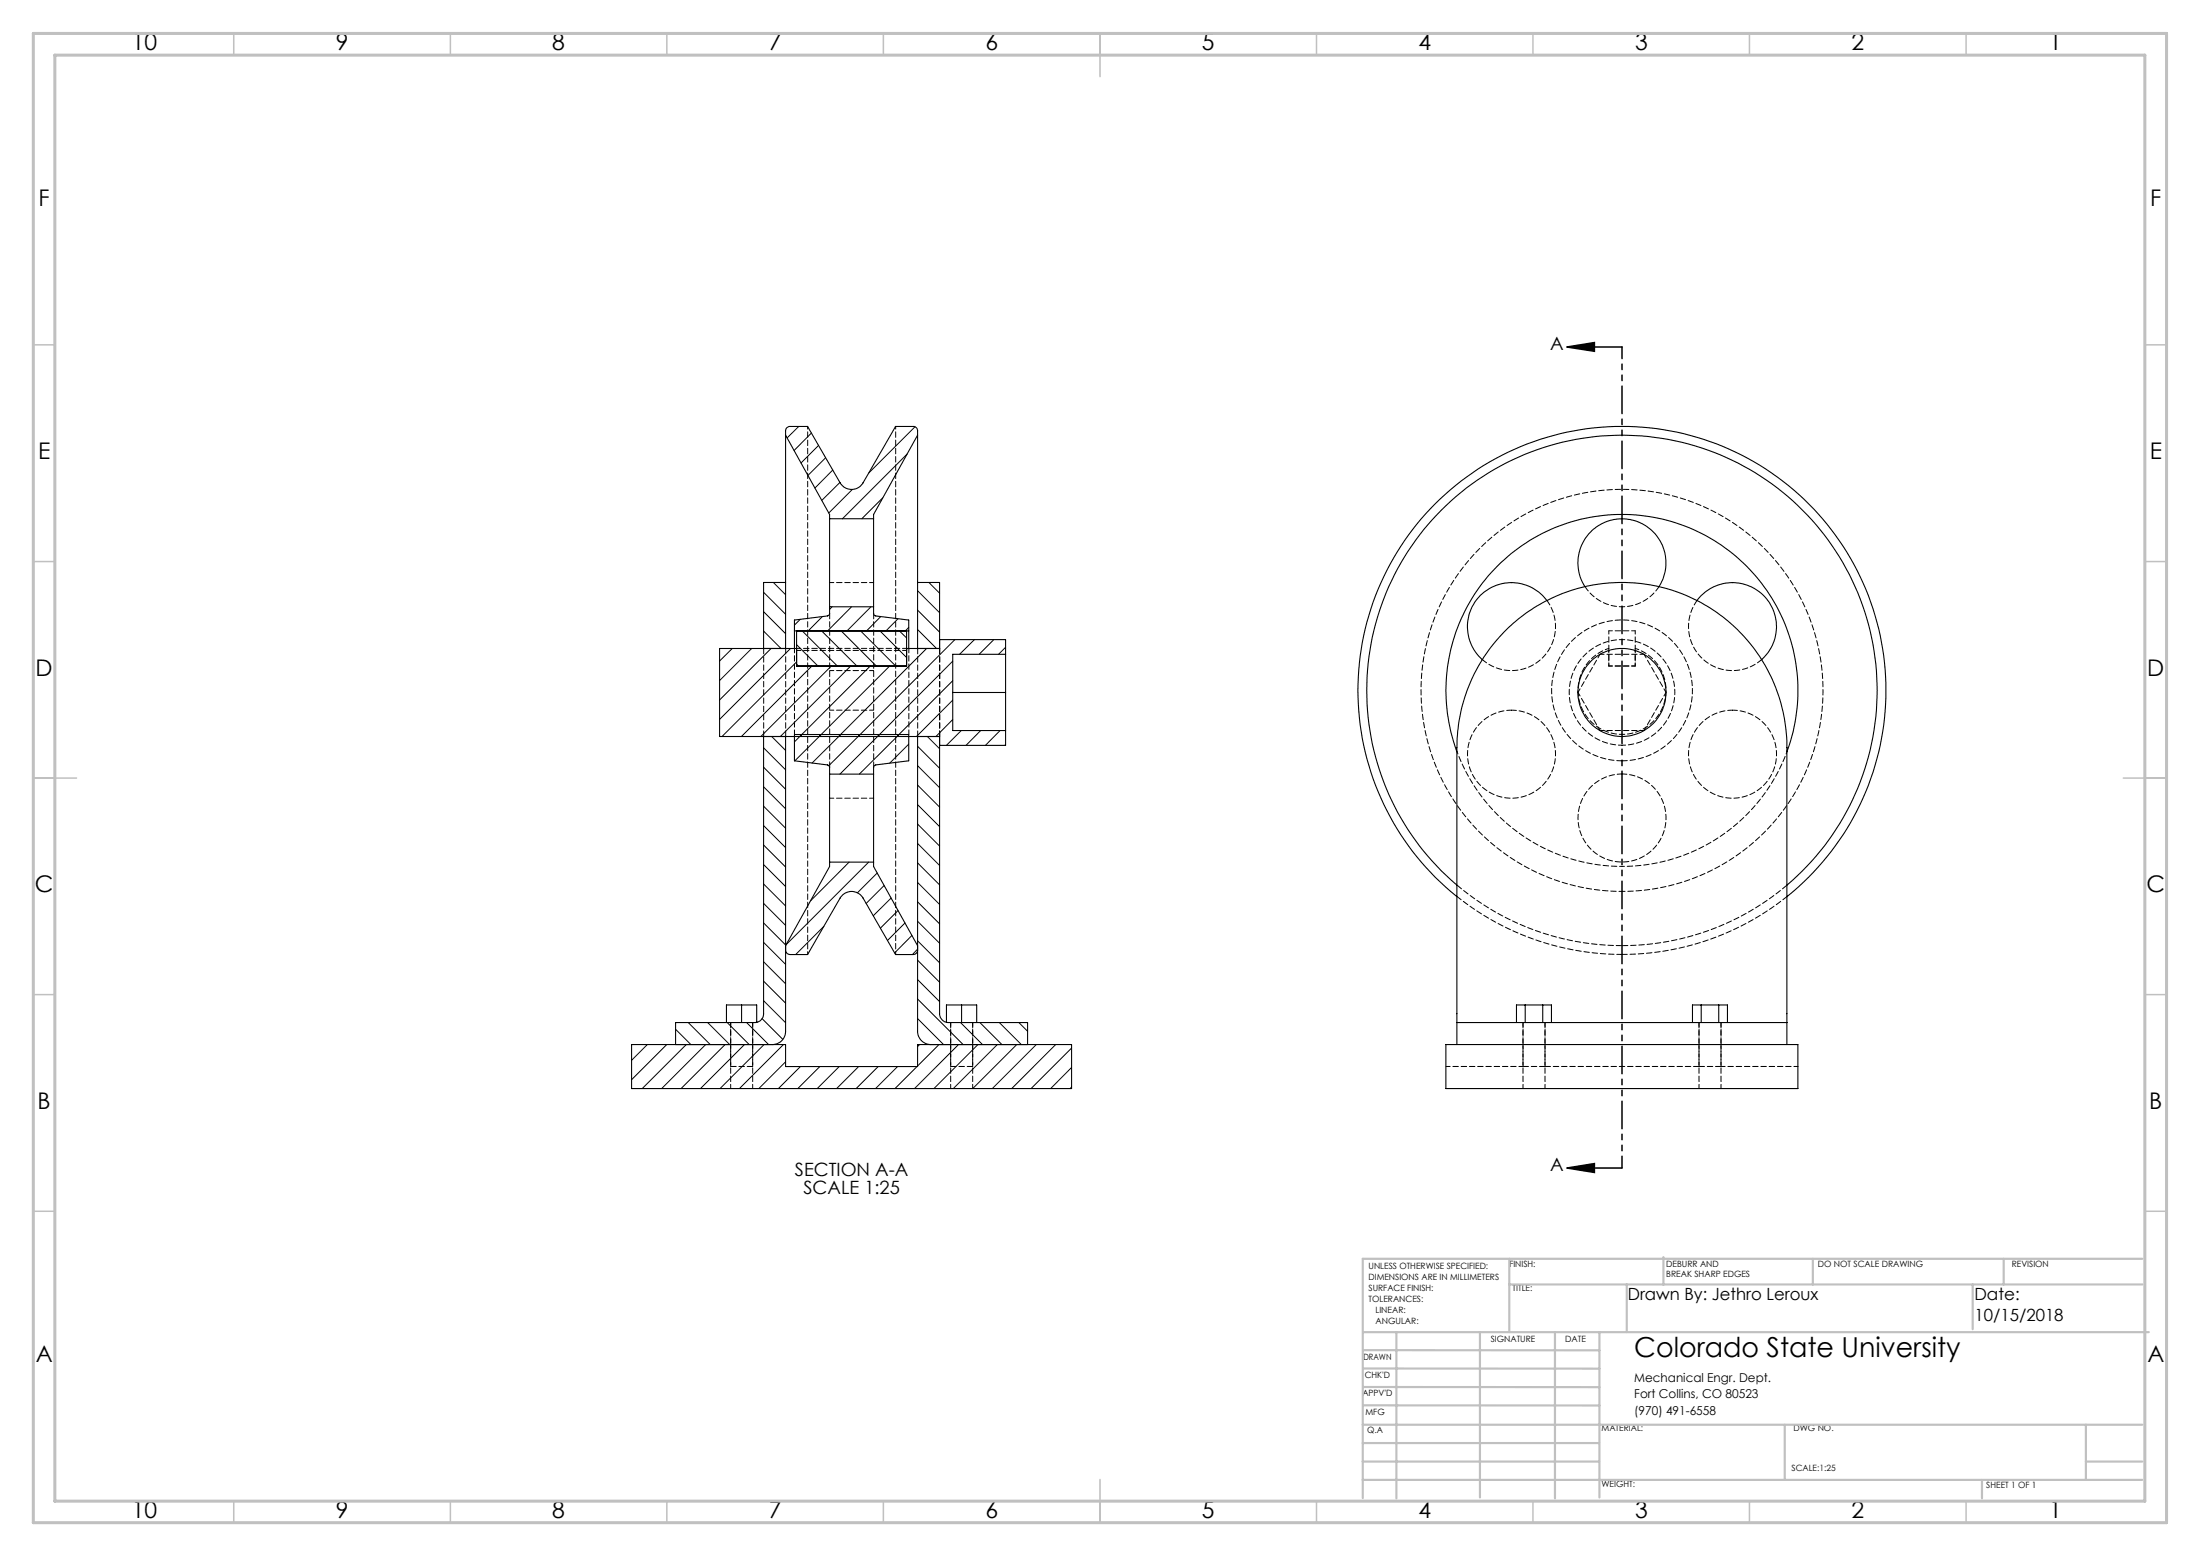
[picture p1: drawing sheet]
<svg xmlns="http://www.w3.org/2000/svg" width="508mm" height="359mm" viewBox="0 0 508 359" stroke-linecap="round" stroke-linejoin="round" font-family="sans-serif">
<path d="M361.8 80.1l6.4-1v2zM361.8 80.1h12.7M361.8 269.7l6.4-1.1v2.1zM361.8 269.7h12.7" fill="none" stroke="#000" stroke-width=".35"/>
<path d="M374.5 80.1v189.5" fill="none" stroke="#000" stroke-width=".35" stroke-dasharray="6.3 1.3 1.3 1.3 1.3 1.3" stroke-dashoffset="3.6"/>
<g fill="none" stroke="#c0c0c0" stroke-width=".35">
<path d="M54 7.7v5M104 7.7v5M154 7.7v5M204 7.7v5M254 7.7v10M304 7.7v5M354 7.7v5M404 7.7v5M454 7.7v5M7.7 79.6h5M495.3 79.6h5M7.7 129.6h5"/>
<path d="M495.3 129.6h5M7.7 179.6h10M490.3 179.6h10M7.7 229.6h5M495.3 229.6h5M7.7 279.6h5M495.3 279.6h5M54 346.6v4.9M104 346.6v4.9M154 346.6v4.9M204 346.6v4.9M254 341.6v9.9"/>
<path d="M304 346.6v4.9M354 346.6v4.9M404 346.6v4.9M454 346.6v4.9"/>
</g>
<g fill="none" stroke="#c0c0c0" stroke-width=".5">
<path d="M348.5 290.6v16.9M348.5 296.5h146.2M375.6 296.5v11M384.1 290.2v6.4M418.6 290.6v5.9M455.5 296.5v10.4M462.7 290.6v5.9M494.7 290.6h-180v55.3M314.7 307.5h181.5M314.7 315.9l54.6 .1M314.7 311.7h54.6M322.4 307.7v38.2"/>
<path d="M341.7 307.5v38.2M359.1 307.7v38.2M369.3 307.5v38.2M314.6 337.4h54.7M314.6 333.2h54.7M314.6 328.9h180.1M314.7 324.4l54.6 .1M314.7 320.2h54.6M412.1 328.9v12.8M481.6 337.4h13.1M481.6 328.9v12.8M314.6 341.7h180.1"/>
<path d="M457.7 341.7v4.2"/>
</g>
<path d="M7.7 7.7h492.6v343.8h-492.6zM12.7 12.7h482.6v333.9h-482.6z" fill="none" stroke="#c0c0c0" stroke-width=".7"/>
<path d="M361.8 80.1l6.4-1v2zM361.8 269.7l6.4-1.1v2.1z" fill="#000"/>
<g fill="none" stroke="#000" stroke-width=".25">
<path d="M181.4 100.5l.1-1.5 .7-.5h4.3l7.5 13a3.1 3.1 0 0 0 5.3 0l7.5-13h4.3l.7 .5 .1 1.5M181.4 100.5v34M181.4 100.5l10.2 18.3v1M191.6 119.8v20.3M191.6 119.8h10.1M201.7 119.8v20.3M211.9 100.5v34M211.9 100.5l-10.2 18.3v1M181.4 134.5v15.2M181.4 134.5h-5.1v15.2M211.9 134.5v15.2M211.9 134.5h5.1v15.2h-7.7"/>
<path d="M357.2 138.6a10.2 10.2 0 0 0-15.1-1.4 10.2 10.2 0 0 0 .2 15.1M366 135.4a10.2 10.2 0 0 1 8.5-15.6 10.2 10.2 0 0 1 8.5 15.6M391.9 138.6a10.2 10.2 0 0 1 15-1.4 10.2 10.2 0 0 1-.1 15.1M183.4 145.7h26.4M183.9 149.7h-17.7v20.3h50.8v64a2.05 2.05 0 0 0 2 2.1h18.3v5.1M183.9 145.7v8.1h25.4v-8.1M191.6 140.1v1.6l-.5 .5-7.7 1v6.5M191.6 140.1h10.1M201.7 140.1v1.6l.5 .5 7.6 1v6.5M217 147.7h15.2v24.4h-15.2M220 159.9h12.2M232.2 151.1h-12.2v17.6h12.2"/>
<path d="M176.3 170v64a2.05 2.05 0 0 1-2 2.1h-18.3v5.1M181.4 170v68.1a3.1 3.1 0 0 1-3 3.1M191.6 178.7v-1.6l-.5-.5-7.7-1v-6h26.4v6l-7.6 1-.5 .5v1.6M191.6 178.7v20.3M191.6 178.7h10.1M201.7 178.7v20.3M211.9 170v68.1a3.1 3.1 0 0 0 3 3.1M336.4 173.6a40.6 40.6 0 0 1 38.1-54.8 40.6 40.6 0 0 1 38.1 54.8M191.6 199v1.1l-10.2 18.2M191.6 199h10.1M201.7 199v1.1l10.2 18.2M181.4 219.4l.2 .6 .6 .3 4.3 .1 7.5-13.1a3.1 3.1 0 0 1 5.3 0l7.5 13.1 4.3-.1 .5-.3 .3-.6"/>
<path d="M336.4 204.4a58.9 58.9 0 0 1-4.7-85.5 58.9 58.9 0 0 1 85.6 0 58.9 58.9 0 0 1-4.7 85.5M336.4 207a61 61 0 0 1-6.6-89.1 61 61 0 0 1 89.4 0 61 61 0 0 1-6.6 89.1M171.2 232v4.1M174.7 236v-4h-7v4.1M218.5 236v-4h7v4.1M222 232v4.1M336.4 236.1v-63.5a38.1 38.1 0 0 1 38.1-38.1 38.1 38.1 0 0 1 38.1 38.1v63.5M336.4 236.1v5.1M336.4 236.1h76.2M350.2 236.1v-4.1h8v4.1M352.2 232v4.1M356.2 232v4.1"/>
<path d="M390.8 236.1v-4.1h8.1v4.1M392.8 232v4.1M396.9 232v4.1M412.6 236.1v5.1M145.8 241.2h35.6v5h30.5v-5h35.5v10.1h-101.6zM333.9 241.2h81.2v10.1h-81.2z"/>
<circle cx="374.5" cy="159.9" r="10.2"/>
</g>
<path d="M374.5 218.3a58.9 58.9 0 0 1-38.1-14M412.6 204.3a58.9 58.9 0 0 1-38.1 14" fill="none" stroke="#000" stroke-width=".23" stroke-dasharray="1.3 .6" stroke-dashoffset="-.1"/>
<path d="M371.5 153.8v-3.6M377.6 153.8v-3.6M412.6 173.5a40.6 40.6 0 0 1-38.1 26.5M374.5 200a40.6 40.6 0 0 1-38.1-26.5" fill="none" stroke="#000" stroke-width=".23" stroke-dasharray="1.3 .6" stroke-dashoffset=".7"/>
<path d="M412.6 207a61 61 0 0 1-38.1 13.3M374.5 220.3a61 61 0 0 1-38.1-13.3" fill="none" stroke="#000" stroke-width=".23" stroke-dasharray="1.3 .6" stroke-dashoffset=".1"/>
<path d="M371.5 149.7v-4.1M371.5 153.8v-4.1M377.6 145.6v4.1M377.6 153.8v-4.1" fill="none" stroke="#000" stroke-width=".23" stroke-dasharray="1.3 .6" stroke-dashoffset=".5"/>
<path d="M371.5 145.6h6.1M377.6 149.7a10.2 10.2 0 0 1 5.2 15.6 10.2 10.2 0 0 1-16.5 0 10.2 10.2 0 0 1 5.2-15.6M377.6 153.8h-6.1M374.5 172a12.2 12.2 0 0 1-10.7-18 12.2 12.2 0 0 1 21-.7 12.2 12.2 0 0 1-9.4 18.7h-.9" fill="none" stroke="#000" stroke-width=".23" stroke-dasharray="1.3 .6" stroke-dashoffset=".4"/>
<g fill="none" stroke="#000" stroke-width=".23" stroke-dasharray="1.3 .6">
<path d="M357.2 138.6a10.2 10.2 0 0 1-1.3 13.6 10.2 10.2 0 0 1-13.6 .1M383.1 135.4a10.2 10.2 0 0 1-17.1 0M176.3 149.7v20.3M181.4 149.7v20.3M406.8 152.3a10.2 10.2 0 0 1-13.6-.1 10.2 10.2 0 0 1-1.3-13.6M191.6 177.2v-35.6M201.7 177.2v-35.6M211.9 170v-20.3M217 170v-20.3M374.5 175.6a16.3 16.3 0 0 1-14.2-24.1 16.3 16.3 0 0 1 28-.8 16.3 16.3 0 0 1-12.8 24.9h-1M168.7 236.1v5M174.3 236.1h.5"/>
<path d="M174.8 236v.1M218.6 236v.1M218.6 236.1h.4M219.5 236.1v5M351.7 236.1v5M392.3 236.1v5M168.7 246.2h5.1M173.8 241.1v-5M219.5 246.2h5.1M224.6 241.1v-5M351.7 246.2h5.1M356.8 241.1v-5"/>
<path d="M392.3 246.2h5.1M392.3 246.2h-35.5M397.4 241.1v-5"/>
</g>
<path d="M209.9 149.7v19.8M183.5 169.5v-19.8M349 164a10.2 10.2 0 0 1 8.9 15 10.2 10.2 0 0 1-17.4 .6 10.2 10.2 0 0 1 7.8-15.6h.7M374.5 178.7a10.2 10.2 0 0 1 9 15 10.2 10.2 0 0 1-17.5 .7 10.2 10.2 0 0 1 7.8-15.7h.7M400.1 164a10.2 10.2 0 0 1 8.9 15 10.2 10.2 0 0 1-17.5 .6 10.2 10.2 0 0 1 7.8-15.6h.8" fill="none" stroke="#000" stroke-width=".23" stroke-dasharray="1.3 .6" stroke-dashoffset=".2"/>
<g fill="none" stroke="#000" stroke-width=".23" stroke-dasharray="1.3 .6" stroke-dashoffset=".3">
<path d="M201.7 134.5h-10.1M184 149.7h25.4M184 150.2h25.4M191.6 154.8h10.1M364.4 159.9l5.1-8.8M369.5 151.1h10.1M379.6 151.1l5.1 8.8M384.7 159.9l-5.1 8.8M201.7 164h-10.1M369.5 168.7l-5.1-8.8M379.6 168.7h-10.1M191.6 184.3h10.1"/>
<path d="M168.7 236.1v10.1M219.5 236.1v10.1M351.7 236.1v10.1M392.3 236.1v10.1M168.7 241.1v10.2M173.8 251.3v-10.2M173.8 246.2v-10.1M219.5 241.1v10.2M224.6 251.3v-10.2M224.6 246.2v-10.1M351.7 246.2h-17.8M351.7 241.1v10.2"/>
<path d="M356.8 246.2v-10.1M356.8 251.3v-10.2M392.3 241.1v10.2M397.4 246.2v-10.1M397.4 251.3v-10.2M415.2 246.2h-17.8"/>
</g>
<path d="M374.5 205.8a46.4 46.4 0 0 1-40.6-68.9 46.4 46.4 0 0 1 80-2.1 46.4 46.4 0 0 1-36.9 70.9l-2.5 .1M186.5 220.3v-121.9M206.8 220.3v-121.9" fill="none" stroke="#000" stroke-width=".23" stroke-dasharray="1.3 .6" stroke-dashoffset=".6"/>
<g fill="none" stroke="#000" stroke-width=".23">
<path d="M184.4 98.5l-2.6 2.6M187.4 100l-4 4M206.9 98.5l-.2 .1M211.3 98.5l-10.7 10.7M189 102.8l-4 4.1M190.6 105.7l-4.1 4.1M192.3 108.5l-4.1 4.2M194 111.4l-4.2 4.1M196.8 113l-5.4 5.4M203.8 114.9l-4.8 4.9M209.4 104.8l-14.9 15M176.3 136.7l5.1 5.1"/>
<path d="M178.6 134.5l2.8 2.8M211.9 136.4l5.1 5.1M214.5 134.5l2.5 2.4M169.1 149.7l-2.9 2.9M173.6 149.7l-7.4 7.4M176.3 145.7l4 4M176.3 141.2l5.1 5.1M178 149.7l-11.8 11.9M182.5 149.7l-16.3 16.4M183.9 148.8l5 5M183.9 152.8l-17.2 17.2M183.9 153.3l.5 .5"/>
<path d="M184.8 143l-1.4 1.3M185.2 145.7l8.2 8.1M187.5 153.8l-16.3 16.2M189.7 145.7l8.2 8.1M189.9 142.3l-3.3 3.4M191.9 153.8l-16.2 16.2M192.2 140.1l-.6 .6M194.2 145.7l8.2 8.1M196.4 153.8l-16.2 16.2M196.6 140.1l-5.5 5.6M198.7 145.7l8.1 8.1M200.9 153.8l-17.5 17.5"/>
<path d="M201.1 140.1l-5.5 5.6M203.2 145.7l6.1 6.1M203.4 142.3l-3.3 3.4M205.4 153.8l-21.9 21.9M207.4 142.8l-2.8 2.9M207.7 145.7l1.6 1.6M209.5 149.7l-.2 .2M209.8 144.8l-.7 .9M211.9 145.3l4.4 4.4M211.9 140.9l5.1 5M214 149.7l-20.4 20.3M220 152.6l-26 26.1"/>
<path d="M220 157.2l-12.9 12.8M220.5 147.7l-22.3 22.3M225 147.7l-3.4 3.4M229.5 147.7l-3.4 3.4M232.2 149.4l-1.6 1.7M176.3 177.1l5.1 5.1M176.3 172.6l5.1 5.1M178.2 170l3.2 3.2M194.1 169.6l-6.6 6.6M198.6 169.6l-7.2 7.2M207.6 169.6l-9.2 9.1M209.8 171.8l-4.4 4.4"/>
<path d="M211.9 176.8l5.1 5.1M211.9 172.3l5.1 5.1M214.1 170l2.9 2.9M220 161.6l-8.4 8.4M220 166.1l-3.9 3.9M222 168.7l-3.5 3.4M226.4 168.7l-3.3 3.4M230.9 168.7l-3.4 3.4M232.2 171.9l-.2 .2M176.3 199.6l5.1 5.1M176.3 195.1l5.1 5.1M176.3 190.6l5.1 5.1"/>
<path d="M176.3 186.1l5.1 5.1M176.3 181.6l5.1 5.1M191.6 199v.1M196.1 199l-8.9 9M200.6 199l-19 19M211.9 199.2l5.1 5.1M211.9 194.7l5.1 5.1M211.9 190.2l5.1 5.1M211.9 185.8l5.1 5M211.9 181.3l5.1 5M176.3 217.6l5.1 5M176.3 213.1l5.1 5.1"/>
<path d="M176.3 208.6l5.1 5M176.3 204.1l5.1 5.1M190.3 213.9l-6.6 6.5M202.6 201.5l-4.6 4.6M204.2 204.4l-4.2 4.2M205.8 207.3l-4.2 4.1M207.4 210.2l-4.1 4.1M209 213.1l-4.1 4M210.6 216l-4 4M211.9 217.2l5.1 5.1M211.9 212.7l5.1 5.1M211.9 208.2l5.1 5.1"/>
<path d="M211.9 203.7l5.1 5.1M211.9 219.1l-1.2 1.3M156 237.6l3.5 3.6M158.9 236.1l5.1 5.1M163.4 236.1l5.1 5.1M167.9 236.1l5.1 5.1M172.4 236.1l5.1 5.1M176 235.2l4.8 4.8M176.3 231l5.1 5.1M176.3 226.5l5.1 5.1M176.3 222l5.1 5.1M211.9 235.2l6 6"/>
<path d="M211.9 230.6l10.5 10.6M211.9 226.2l5.1 5M211.9 221.7l5.1 5.1M221.8 236.1l5.1 5.1M226.3 236.1l5.1 5.1M230.8 236.1l5 5.1M235.3 236.1l2 2M149.5 241.2l-3.7 3.6M154 241.2l-8.2 8.1M158.5 241.2l-10.2 10.1M162.9 241.2l-10.1 10.1M167.4 241.2l-10.1 10.1"/>
<path d="M171.9 241.2l-10.2 10.1M176.4 241.2l-10.1 10.1M180.9 241.2l-10.2 10.1M181.4 245.1l-6.2 6.2M184.8 246.2l-5.1 5.1M189.3 246.2l-5.1 5.1M193.8 246.2l-5.1 5.1M198.3 246.2l-5.1 5.1M202.8 246.2l-5.1 5.1M207.3 246.2l-5.1 5.1M211.7 246.2l-5 5.1M212.3 241.2l-.4 .4"/>
<path d="M216.8 241.2l-4.9 4.9M221.3 241.2l-10.1 10.1M225.8 241.2l-10.1 10.1M230.3 241.2l-10.2 10.1M234.8 241.2l-10.2 10.1M239.3 241.2l-10.2 10.1M243.8 241.2l-10.2 10.1M247.4 242l-9.3 9.3M247.4 246.4l-4.8 4.9M247.4 251l-.3 .3"/>
</g>
<text font-size="6.3" x="377.4" y="313.4">Colorado State University</text>
<g font-size="5.3">
<text x="30.4" y="11.6">10</text>
<text x="77.5" y="11.6">9</text>
<text x="127.5" y="11.6">8</text>
<text x="177.5" y="11.6">7</text>
<text x="227.5" y="11.6">6</text>
<text x="277.5" y="11.6">5</text>
<text x="327.5" y="11.6">4</text>
<text x="377.5" y="11.6">3</text>
<text x="427.5" y="11.6">2</text>
<text x="473.2" y="11.6">1</text>
<text x="8.9" y="47.6">F</text>
<text x="496.5" y="47.6">F</text>
<text x="8.8" y="106">E</text>
<text x="496.4" y="106">E</text>
<text x="8.2" y="156">D</text>
<text x="495.8" y="156">D</text>
<text x="8.1" y="206">C</text>
<text x="495.7" y="206">C</text>
<text x="8.7" y="256">B</text>
<text x="496.3" y="256">B</text>
<text x="8.2" y="314.5">A</text>
<text x="495.8" y="314.5">A</text>
<text x="30.4" y="350.4">10</text>
<text x="77.5" y="350.4">9</text>
<text x="127.5" y="350.4">8</text>
<text x="177.5" y="350.4">7</text>
<text x="227.5" y="350.4">6</text>
<text x="277.5" y="350.4">5</text>
<text x="327.5" y="350.4">4</text>
<text x="377.5" y="350.4">3</text>
<text x="427.5" y="350.4">2</text>
<text x="473.2" y="350.4">1</text>
</g>
<g font-size="4.2">
<text x="357.9" y="80.9">A</text>
<text x="183.5" y="271.4">SECTION A-A</text>
<text x="185.5" y="275.6">SCALE 1:25</text>
<text x="357.9" y="270.4">A</text>
</g>
<g font-size="3.9">
<text x="375.9" y="300">Drawn By: Jethro Leroux</text>
<text x="455.9" y="300">Date:</text>
<text x="455.9" y="304.9">10/15/2018</text>
</g>
<g font-size="2.8">
<text x="377.4" y="319">Mechanical Engr. Dept.</text>
<text x="377.4" y="322.8">Fort Collins, CO 80523</text>
<text x="377.4" y="326.6">(970) 491-6558</text>
</g>
<g font-size="2">
<text x="316" y="293.1">UNLESS OTHERWISE SPECIFIED:</text>
<text x="348.5" y="292.4">FINISH:</text>
<text x="384.8" y="292.4">DEBURR AND</text>
<text x="419.7" y="292.4">DO NOT SCALE DRAWING</text>
<text x="464.5" y="292.4">REVISION</text>
<text x="316" y="295.6">DIMENSIONS ARE IN MILLIMETERS</text>
<text x="316" y="298.1">SURFACE FINISH:</text>
<text x="349.3" y="298">TITLE:</text>
<text x="384.8" y="294.9">BREAK SHARP EDGES</text>
<text x="316" y="300.6">TOLERANCES:</text>
<text x="317.6" y="303.1">LINEAR:</text>
<text x="317.6" y="305.6">ANGULAR:</text>
<text x="344.2" y="309.8">SIGNATURE</text>
<text x="361.4" y="309.8">DATE</text>
<text x="314.8" y="314">DRAWN</text>
<text x="314.6" y="322.3">APPV'D</text>
<text x="315.1" y="318.2">CHK'D</text>
<text x="315.3" y="326.6">MFG</text>
<text x="315.7" y="330.8">Q.A</text>
<text x="369.8" y="330.4">MATERIAL:</text>
<text x="414.1" y="330.4">DWG NO.</text>
<text x="413.7" y="339.5">SCALE:1:25</text>
<text x="369.8" y="343.4">WEIGHT:</text>
<text x="458.7" y="343.5">SHEET 1 OF 1</text>
</g>
</svg>
